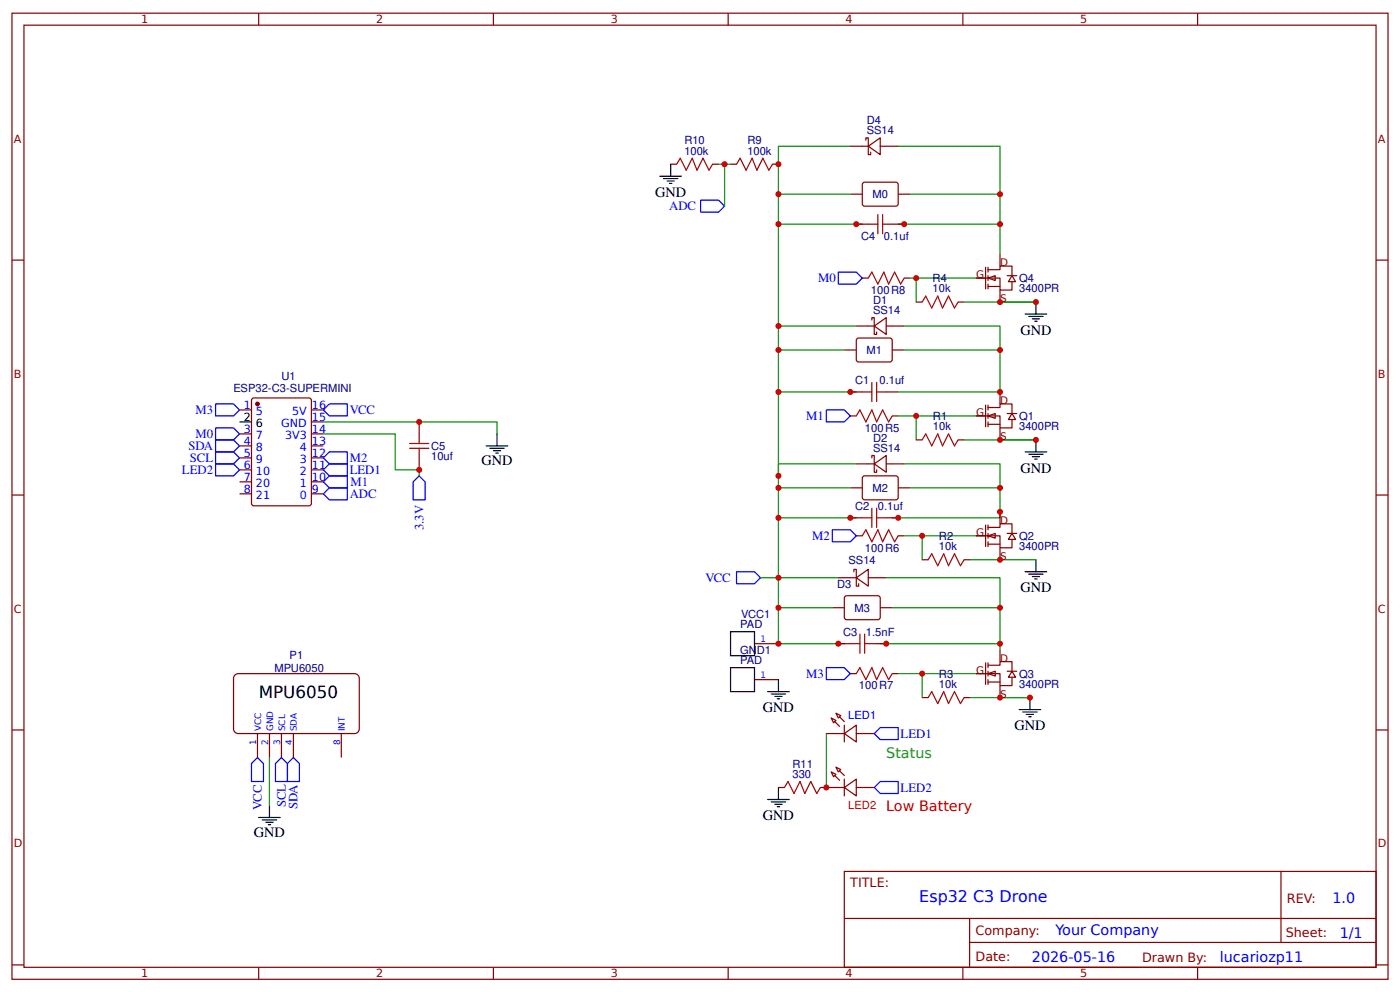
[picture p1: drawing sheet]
<svg xmlns="http://www.w3.org/2000/svg" width="309mm" height="219mm" viewBox="0 0 309 219" stroke-linecap="round" stroke-linejoin="round" font-family="sans-serif">
<g fill="none" stroke="#800" stroke-width=".26">
<path d="M2.6 2.9h304.1v213.3h-304.1zM5.3 5.6h298.7v207.9h-298.7zM57.1 2.9v2.7M109 2.9v2.7M160.9 2.9v2.7M212.7 2.9v2.7M264.6 2.9v2.7M148.2 36.2h1.3M157.4 36.2h1.3M161.4 36.2h1.3M170.7 36.2h1.3M187.9 32.3h3.9"/>
<path d="M191.3 31v-.6h.5v3.7h.6v-.5M191.8 32.3l2.7-1.9v3.7zM194.5 32.3h3.9M2.6 57.4h2.7M187.9 42.9h2.6M190.6 40.5l.4-.3 7.2 .1 .2 .4v4.5l-.5 .3-7.1-.1-.3-.4zM198.4 42.9h2.7M304 57.4h2.7M186.5 77.3h2.7M189.2 72h3.9M189.2 74.9l.5-.3 7.2 .1 .2 .4-.1 4.5-.4 .3-7.2-.1-.2-.4zM190.5 61.4h1.3"/>
<path d="M192.6 70.6v-.5h.5v3.7h.6v-.5M193.1 72l2.7-1.9v3.7zM195.8 72h4M197.1 77.3h2.7M199.8 61.4h1.3M202.4 66.7h1.3M211.7 66.7h1.3M187.9 91.8h1.3M197.1 91.8h1.3M202.4 97.1h1.3M211.7 97.1h1.3M2.6 109.3h2.7"/>
<path d="M187.9 107.7h2.6M189.2 118.3h1.3M189.2 102.4h3.9M190.6 105.3l.4-.3 7.2 .1 .2 .5v4.5l-.5 .2h-7.1l-.3-.5zM192.6 101.1v-.6h.5v3.7h.6v-.5M193.1 102.4l2.7-1.9v3.7zM195.8 102.4h4M198.4 107.7h2.7M198.4 118.3h1.4M304 109.3h2.7M183.9 134.1h2.6M185.2 127.5h4"/>
<path d="M186.6 131.8l.5-.3 7.1 .1 .3 .4-.1 4.5-.5 .3-7.1-.1-.3-.4zM188.6 126.2v-.5h.6v3.7h.5v-.5M189.2 127.5l2.6-1.8v3.7zM191.8 127.5h4M194.5 134.1h2.6M203.7 123.6h1.4M213 123.6h1.3M166.7 150h5.3M166.7 142.1h5.3M183.6 158.5l1.1 .5-.6 .5zM184.7 157.4l1 .6-.5 .5zM187.9 148.7h1.3"/>
<path d="M197.1 148.7h1.3M203.7 154h1.4M213 154h1.3M2.6 161.1h2.7M172 173.8h1.3M181.2 173.8h5.3M182.6 161.9h3.9M183.6 170.4l1.1 .5-.6 .5zM184.7 169.3l1 .6-.5 .5zM186.5 173.8l2.7-1.8v3.7zM186.5 161.9l2.7-1.8v3.7zM186.5 160.1v3.7"/>
<path d="M186.5 172v3.7M189.2 173.8h3.9M189.2 161.9h3.9M304 161.1h2.7M186.5 192.4h117.5v21.1h-117.5zM283 192.4v15.6M2.6 213h2.7M57.1 213.5v2.7M109 213.5v2.7M160.9 213.5v2.7M186.6 202.7h117.3M212.7 213.5v2.7"/>
<path d="M214.2 208h89.7M214.2 202.7v10.6M264.6 213.5v2.7M304 213h2.7"/>
</g>
<g fill="none" stroke="#000" stroke-width=".26">
<path d="M145.8 38.9h4.7M146.6 39.4h3.2M147.4 40h1.6M148.2 36.2v2.7M147.9 40.5h.5M226.5 69.3h4.7M227.3 69.8h3.2M228.1 70.4h1.6M228.6 70.9h.5M228.9 66.7v2.6M226.5 99.7h4.7M228.9 97.1v2.6"/>
<path d="M227.3 100.3h3.2M228.1 100.8h1.6M228.6 101.3h.5M161.4 139.4h5.3v5.3h-5.3zM226.5 126.2h4.7M227.3 126.7h3.2M228.1 127.3h1.6M228.6 127.8h.5M228.9 123.6v2.6M161.4 147.4h5.3v5.3h-5.3zM169.6 152.7h4.8M170.4 153.2h3.2"/>
<path d="M171.2 153.7h1.6M171.7 154.3h.5M172 150v2.7M225.2 156.6h4.7M226 157.2h3.1M226.7 157.7h1.6M227.3 158.2h.5M227.5 154v2.6M169.6 176.5h4.8M170.4 177h3.2M171.2 177.5h1.6M171.7 178.1h.5"/>
<path d="M172 173.8v2.7"/>
</g>
<path d="M149.5 36.2l.8-1.3 1.3 2.7 1.3-2.7 1.1 2.7 1.3-2.7 1.3 2.7 .8-1.4M162.7 36.2l.8-1.3 1.3 2.7 1.4-2.7 1 2.7 1.3-2.7 1.4 2.7 .8-1.4M191.8 61.4l.8-1.3 1.3 2.6 1.4-2.6 1 2.6 1.3-2.6 1.4 2.6 .8-1.3M203.7 66.7l.8-1.3 1.3 2.6 1.4-2.6 1 2.6 1.3-2.6 1.4 2.6 .8-1.3M189.2 91.8l.8-1.3 1.3 2.6 1.3-2.6 1.1 2.6 1.3-2.6 1.3 2.6 .8-1.3M203.7 97.1l.8-1.3 1.3 2.6 1.4-2.6 1 2.6 1.3-2.6 1.4 2.6 .8-1.3M190.5 118.3l.8-1.4 1.3 2.7 1.3-2.7 1.1 2.7 1.3-2.7 1.3 2.7 .8-1.3M205.1 123.6l.7-1.4 1.4 2.7 1.3-2.7 1 2.7 1.4-2.7 1.3 2.7 .8-1.3M189.2 148.7l.8-1.3 1.3 2.6 1.3-2.6 1.1 2.6 1.3-2.6 1.3 2.6 .8-1.3M205.1 154l.7-1.3 1.4 2.6 1.3-2.6 1 2.6 1.4-2.6 1.3 2.6 .8-1.3M173.3 173.8l.8-1.3 1.3 2.7 1.3-2.7 1.1 2.7 1.3-2.7 1.3 2.7 .8-1.4" fill="none" stroke="#a00000" stroke-width=".26"/>
<g fill="none" stroke="#080" stroke-width=".26">
<path d="M158.7 36.2h2.7M187.9 32.3h-15.9v95.2h13.2M198.4 32.3h22.5v23.8M172 49.5h18.5M172 42.9h15.9M198.4 49.5h22.5M201.1 42.9h19.8M172 77.3h14.5M172 72h17.2M199.8 72h21.1v14.5h-22.5M199.8 77.3h21.1M201.1 61.4h1.3"/>
<path d="M213 66.7h15.9M215.6 61.4h-13.2v5.3M172 86.5h17.2M198.4 91.8h4M213 97.1h15.9M215.6 91.8h-13.2v5.3M172 114.3h17.2M172 107.7h15.9M189.2 102.4h-17.2v2.6M199.8 102.4h21.1v11.9h-23.8M199.8 118.3h3.9M201.1 107.7h19.8"/>
<path d="M215.6 118.3h-11.9v5.3M172 134.1v8h14.5M172 127.5v6.6h11.9M195.8 127.5h25.1v15.9M197.1 134.1h23.8M214.3 123.6h14.6M194.5 142.1h26.4M198.4 148.7h5.3M214.3 154h13.2M215.6 148.7h-11.9v5.3M182.6 161.9v11.9"/>
</g>
<g fill="#800" stroke="#800" stroke-width=".26">
<path d="M184.4 171.2l1.1 1z"/>
<path d="M185.5 170.1l1 1.1z"/>
<path d="M184.4 159.3l1.1 1z"/>
<path d="M185.5 158.2l1 1.1z"/>
</g>
<g fill="#fefefe" stroke="#800" stroke-width=".26">
<path d="M218.3 61.4l1.6-.5v1z"/>
<path d="M223.6 60.9l.8 1.3h-1.6z"/>
</g>
<path d="M217.8 59v4.8M218.3 59.5h2.6v-.8h2.7v2.2M218.3 59v1.1M220.9 56.1v2.6M215.6 61.4h5.3v2.6h2.7v-1.8M218.3 63.2h2.6M218.3 60.9v1M218.3 62.7v1.1M220.9 64v2.7M222.5 60.9h2.1" fill="none" stroke="#800" stroke-width=".26"/>
<g fill="#fefefe" stroke="#800" stroke-width=".26">
<path d="M218.3 148.7l1.6-.5v1z"/>
<path d="M223.6 148.2l.8 1.3h-1.6z"/>
</g>
<path d="M215.6 148.7h5.3v2.6h2.7v-1.8M217.8 146.3v4.8M218.3 146.8h2.6v-.8h2.7v2.2M218.3 150.5h2.6M218.3 146.3v1.1M218.3 148.2v1M218.3 150v1.1M220.9 143.4v2.6M220.9 151.3v2.7M222.5 148.2h2.1" fill="none" stroke="#800" stroke-width=".26"/>
<g fill="#fefefe" stroke="#800" stroke-width=".26">
<path d="M218.3 118.3l1.6-.6v1.1z"/>
<path d="M223.6 117.7l.8 1.4h-1.6z"/>
</g>
<path d="M215.6 118.3h5.3v2.6h2.7v-1.8M217.8 115.9v4.7M218.3 116.4h2.6v-.8h2.7v2.1M218.3 115.9v1M218.3 117.7v1.1M218.3 119.6v1M220.9 113v2.6M222.5 117.7h2.1M218.3 120.1h2.6M220.9 120.9v2.7" fill="none" stroke="#800" stroke-width=".26"/>
<g fill="#fefefe" stroke="#800" stroke-width=".26">
<path d="M218.3 91.8l1.6-.5v1z"/>
<path d="M223.6 91.3l.8 1.3h-1.6z"/>
</g>
<g fill="none" stroke="#800" stroke-width=".26">
<path d="M189.2 49.5h2.6M197.1 49.5h2.7M52.9 90.5h2.7M52.9 95.8h2.7M52.9 98.4h2.7M55.8 87.9l12.5-.1 .4 .3 .1 23-.3 .5-12.4 .1-.5-.3v-23zM68.8 90.5h2.6M68.8 95.8h2.6M68.8 98.4h2.6M68.8 93.1h2.6M92.6 93.1v2.7M187.9 86.5h2.6"/>
<path d="M195.8 86.5h2.6M215.6 91.8h5.3v2.7h2.7v-1.9M217.8 89.4v4.8M218.3 90h2.6v-.8h2.7v2.1M218.3 93.7h2.6M218.3 89.4v1.1M218.3 91.3v1M218.3 93.1v1.1M220.9 86.5v2.7M220.9 94.5v2.6M222.5 91.3h2.1M52.9 101.1h2.7"/>
<path d="M52.9 103.7h2.7M52.9 106.4h2.7M52.9 109h2.7M68.8 101.1h2.6M68.8 103.7h2.6M68.8 106.4h2.6M68.8 109h2.6M92.6 101.1v2.6M187.9 114.3h2.6M195.8 114.3h2.6M185.2 142.1h2.7M193.1 142.1h2.7"/>
</g>
<g fill="none" stroke="#00f" stroke-width=".26">
<path d="M154.8 44.2h3.9l1.4 1.3-1.4 1.3h-3.9zM185.2 60.1h4l1.3 1.3-1.3 1.3h-4zM47.6 97.1h4l1.3 1.3-1.3 1.3h-4zM47.6 99.7h4l1.3 1.4-1.3 1.3h-4zM47.6 89.2h4l1.3 1.3-1.3 1.3h-4zM47.6 94.5h4l1.3 1.3-1.3 1.3h-4zM72.8 89.2h3.9v2.6h-3.9l-1.4-1.3zM182.6 90.5h3.9l1.4 1.3-1.4 1.3h-3.9zM47.6 102.4h4l1.3 1.3-1.3 1.3h-4zM71.4 101.1l1.4-1.4h3.9v2.7h-3.9zM71.4 109l1.4-1.3h3.9v2.6h-3.9zM71.4 103.7l1.4-1.3h3.9v2.6h-3.9z"/>
<path d="M72.8 105h3.9v2.7h-3.9l-1.4-1.3zM92.6 105l1.3 1.4v3.9h-2.6v-3.9zM183.9 116.9h4l1.3 1.4-1.3 1.3h-4zM162.7 126.2h4l1.3 1.3-1.3 1.4h-4zM182.6 147.4h3.9l1.4 1.3-1.4 1.3h-3.9zM193.1 173.8l1.4-1.3h3.9v2.7h-3.9zM193.1 161.9l1.4-1.3h3.9v2.6h-3.9z"/>
</g>
<path d="M52.9 93.1h2.7M107.4 98.4h4.8M108.2 99h3.2M109 99.5h1.6M109.8 95.8v2.6M109.5 100h.6" fill="none" stroke="#000" stroke-width=".26"/>
<path d="M160.1 36.2v9.3M71.4 93.1h38.4v2.7M71.4 95.8h15.9v7.9h5.3v1.3M168 127.5h4" fill="none" stroke="#080" stroke-width=".26"/>
<g fill="none" stroke="#a00000" stroke-width=".26">
<path d="M191.8 49.5h2.1M193.9 47.4v4.2M195 49.5h2.1M195 47.4v4.2M90.5 99h4.2M90.5 97.9h4.2M92.6 95.8v2.1M92.6 99v2.1M190.5 86.5h2.1M192.6 84.4v4.2M193.7 86.5h2.1M193.7 84.4v4.2"/>
<path d="M190.5 114.3h2.1M192.6 112.2v4.2M193.7 112.2v4.2M193.7 114.3h2.1M190 140v4.2M191 140v4.2M187.9 142.1h2.1M191 142.1h2.1"/>
</g>
<circle cx="56.9" cy="89.2" r=".4" fill="#800" stroke="#800" stroke-width=".26"/>
<path d="M51.8 149.1l.9-.4h25.6a1.06 1.06 0 0 1 1.1 1.1v11.1a1.06 1.06 0 0 1-1.1 1h-25.6a1.06 1.06 0 0 1-1.1-1v-11.1z" fill="#fff" stroke="#800000" stroke-width=".26"/>
<path d="M56.9 161.9v5.3M59.5 161.9v5.3M62.2 161.9v5.3M64.8 161.9v5.3M75.4 161.9v5.3" fill="none" stroke="#800" stroke-width=".26"/>
<path d="M56.9 167.2l1.3 1.3v4h-2.6v-4zM62.2 167.2l1.3 1.3v4h-2.6v-4zM64.8 167.2l1.3 1.3v4h-2.6v-4z" fill="none" stroke="#00f" stroke-width=".26"/>
<path d="M59.5 177.8v2.6M57.1 180.4h4.8M57.9 181h3.2M58.7 181.5h1.6M59.3 182h.5" fill="none" stroke="#000" stroke-width=".26"/>
<path d="M59.5 167.2v10.6" fill="none" stroke="#080" stroke-width=".26"/>
<g fill="#c00">
<circle cx="172" cy="142.1" r=".66"/>
<circle cx="220.9" cy="142.1" r=".66"/>
<circle cx="220.9" cy="113" r=".66"/>
<circle cx="220.9" cy="86.5" r=".66"/>
<circle cx="220.9" cy="49.5" r=".66"/>
<circle cx="220.9" cy="134.1" r=".66"/>
<circle cx="228.9" cy="97.1" r=".66"/>
<circle cx="228.9" cy="66.7" r=".66"/>
<circle cx="202.4" cy="61.4" r=".66"/>
<circle cx="220.9" cy="42.9" r=".66"/>
<circle cx="203.7" cy="148.7" r=".66"/>
<circle cx="203.7" cy="118.3" r=".66"/>
<circle cx="202.4" cy="91.8" r=".66"/>
<circle cx="220.9" cy="77.3" r=".66"/>
<circle cx="220.9" cy="107.7" r=".66"/>
<circle cx="220.9" cy="154" r=".66"/>
<circle cx="220.9" cy="66.7" r=".66"/>
<circle cx="220.9" cy="97.1" r=".66"/>
<circle cx="160.1" cy="36.2" r=".66"/>
<circle cx="172" cy="36.2" r=".66"/>
<circle cx="172" cy="72" r=".66"/>
<circle cx="172" cy="105" r=".66"/>
<circle cx="172" cy="77.3" r=".66"/>
<circle cx="172" cy="42.9" r=".66"/>
<circle cx="172" cy="49.5" r=".66"/>
<circle cx="172" cy="86.5" r=".66"/>
<circle cx="172" cy="114.3" r=".66"/>
<circle cx="187.9" cy="114.3" r=".66"/>
<circle cx="198.4" cy="114.3" r=".66"/>
<circle cx="185.2" cy="142.1" r=".66"/>
<circle cx="195.8" cy="142.1" r=".66"/>
<circle cx="189.2" cy="49.5" r=".66"/>
<circle cx="199.8" cy="49.5" r=".66"/>
<circle cx="187.9" cy="86.5" r=".66"/>
<circle cx="172" cy="134.1" r=".66"/>
<circle cx="172" cy="107.7" r=".66"/>
<circle cx="92.6" cy="93.1" r=".66"/>
<circle cx="92.6" cy="103.7" r=".66"/>
<circle cx="182.6" cy="173.8" r=".66"/>
<circle cx="172" cy="127.5" r=".66"/>
<circle cx="227.5" cy="154" r=".66"/>
<circle cx="220.9" cy="123.6" r=".66"/>
</g>
<text font-size="3.7" x="57.1" y="154">MPU6050</text>
<text font-size="3.5" fill="#00f" x="203.1" y="199.1">Esp32 C3 Drone</text>
<g font-size="3.2">
<text x="144.7" y="43.5">GND</text>
<text x="225.4" y="73.9">GND</text>
<text x="106.4" y="102.7">GND</text>
<text x="225.4" y="104.3">GND</text>
<text x="225.4" y="130.8">GND</text>
<text x="168.5" y="157.2">GND</text>
<text x="224.1" y="161.2">GND</text>
<text x="56.1" y="184.7">GND</text>
<text x="168.5" y="181">GND</text>
</g>
<text font-size="3.2" fill="#390" x="195.8" y="167.2">Status</text>
<text font-size="3.2" fill="#f00" x="195.8" y="179.1">Low Battery</text>
<g font-size="3.2" fill="#00f">
<text x="294.4" y="199.3">1.0</text>
<text x="233.2" y="206.5">Your Company</text>
<text x="296" y="207">1/1</text>
<text x="228" y="212.3">2026-05-16</text>
<text x="269.5" y="212.3">lucariozp11</text>
</g>
<g font-size="2.8" fill="#00f">
<text x="147.8" y="46.5">ADC</text>
<text x="180.8" y="62.3">M0</text>
<text x="43.2" y="91.4">M3</text>
<text x="77.3" y="91.5">VCC</text>
<text x="178.1" y="92.8">M1</text>
<text x="41.6" y="99.4">SDA</text>
<text x="43.2" y="96.7">M0</text>
<text x="40.2" y="104.6">LED2</text>
<text x="42" y="102">SCL</text>
<text x="77.3" y="102">M2</text>
<text x="77.3" y="104.7">LED1</text>
<text x="77.4" y="107.3">M1</text>
<text x="77.3" y="110">ADC</text>
<text x="93.6" y="117.1" transform="rotate(-90 93.6 117.1)">3.3V</text>
<text x="179.4" y="119.2">M2</text>
<text x="155.8" y="128.5">VCC</text>
<text x="178.1" y="149.6">M3</text>
<text x="199" y="162.9">LED1</text>
<text x="57.8" y="178.8" transform="rotate(-90 57.8 178.8)">VCC</text>
<text x="63.1" y="178.2" transform="rotate(-90 63.1 178.2)">SCL</text>
<text x="65.8" y="178.7" transform="rotate(-90 65.8 178.7)">SDA</text>
<text x="199" y="174.8">LED2</text>
</g>
<g font-size="2.8" fill="#800">
<text x="187.9" y="195.8">TITLE:</text>
<text x="284.3" y="199.3">REV:</text>
<text x="215.5" y="206.4">Company:</text>
<text x="284.1" y="206.9">Sheet:</text>
<text x="215.5" y="212.2">Date:</text>
<text x="252.3" y="212.3">Drawn By:</text>
</g>
<g font-size="2.5" fill="#800">
<text x="31.2" y="5.2">1</text>
<text x="83.1" y="5.2">2</text>
<text x="134.9" y="5.2">3</text>
<text x="186.8" y="5.2">4</text>
<text x="238.7" y="5.2">5</text>
<text x="3" y="31.5">A</text>
<text x="304.4" y="31.5">A</text>
<text x="3" y="83.3">B</text>
<text x="304.4" y="83.3">B</text>
<text x="3" y="135.2">C</text>
<text x="304.4" y="135.2">C</text>
<text x="3" y="187.1">D</text>
<text x="304.4" y="187.1">D</text>
<text x="31.2" y="215.8">1</text>
<text x="83.1" y="215.8">2</text>
<text x="134.9" y="215.8">3</text>
<text x="186.8" y="215.8">4</text>
<text x="238.7" y="215.8">5</text>
</g>
<g font-size="2.5" fill="#000080">
<text x="191.5" y="29.6">SS14</text>
<text x="191.5" y="27.3">D4</text>
<text x="151.2" y="34.1">100k</text>
<text x="151.2" y="31.8">R10</text>
<text x="165.1" y="34.1">100k</text>
<text x="165.1" y="31.8">R9</text>
<text x="192.8" y="43.7">M0</text>
<text x="190.2" y="53">C4</text>
<text x="195.3" y="53">0.1uf</text>
<text x="192.4" y="64.9">100R8</text>
<text x="206" y="64.6">10k</text>
<text x="206" y="62.3">R4</text>
<text x="225.2" y="64.6">3400PR</text>
<text x="225.2" y="62.3">Q4</text>
<text x="192.9" y="69.3">SS14</text>
<text x="192.9" y="67">D1</text>
<text x="62.2" y="83.9">U1</text>
<text x="191.4" y="78.1">M1</text>
<text x="51.6" y="86.5">ESP32-C3-SUPERMINI</text>
<text x="188.9" y="84.7">C1</text>
<text x="194.3" y="84.7">0.1uf</text>
<text x="191.1" y="95.3">100R5</text>
<text x="206.1" y="95">10k</text>
<text x="206.1" y="92.7">R1</text>
<text x="225.2" y="95">3400PR</text>
<text x="225.2" y="92.7">Q1</text>
<text x="95.2" y="101.6">10uf</text>
<text x="95.2" y="99.3">C5</text>
<text x="192.9" y="99.7">SS14</text>
<text x="192.9" y="97.5">D2</text>
<text x="188.9" y="112.5">C2</text>
<text x="192.8" y="108.5">M2</text>
<text x="194" y="112.5">0.1uf</text>
<text x="207.4" y="119.2">R2</text>
<text x="225.2" y="119.1">Q2</text>
<text x="187.5" y="124.4">SS14</text>
<text x="191.1" y="121.8">100R6</text>
<text x="207.4" y="121.4">10k</text>
<text x="225.2" y="121.4">3400PR</text>
<text x="185" y="129.7">D3</text>
<text x="163.8" y="136.4">VCC1</text>
<text x="188.8" y="135">M3</text>
<text x="163.5" y="138.6">PAD</text>
<text x="186.3" y="140.3">C3</text>
<text x="191.3" y="140.3">1.5nF</text>
<text x="60.7" y="148.2">MPU6050</text>
<text x="64" y="145.5">P1</text>
<text x="163.5" y="146.6">PAD</text>
<text x="163.5" y="144.3">GND1</text>
<text x="207.4" y="149.6">R3</text>
<text x="225.2" y="149.6">Q3</text>
<text x="189.8" y="152.2">100R7</text>
<text x="207.4" y="151.9">10k</text>
<text x="225.2" y="151.9">3400PR</text>
<text x="175.1" y="171.7">330</text>
<text x="175.1" y="169.4">R11</text>
</g>
<g font-size="2.5" fill="#00f">
<text x="53.9" y="90.2">1</text>
<text x="53.9" y="95.5">3</text>
<text x="56.5" y="91.5">5</text>
<text x="62.2" y="94.2">GND</text>
<text x="64.6" y="91.5">5V</text>
<text x="68.9" y="95.5">14</text>
<text x="68.9" y="92.9">15</text>
<text x="68.9" y="90.2">16</text>
<text x="53.9" y="98.2">4</text>
<text x="53.9" y="100.8">5</text>
<text x="56.5" y="96.8">7</text>
<text x="56.5" y="99.5">8</text>
<text x="63" y="96.8">3V3</text>
<text x="66.2" y="99.5">4</text>
<text x="68.9" y="100.8">12</text>
<text x="68.9" y="98.2">13</text>
<text x="53.9" y="103.5">6</text>
<text x="53.9" y="106.1">7</text>
<text x="56.5" y="102.1">9</text>
<text x="56.5" y="104.8">10</text>
<text x="56.5" y="107.4">20</text>
<text x="66.2" y="107.4">1</text>
<text x="66.2" y="104.8">2</text>
<text x="66.2" y="102.1">3</text>
<text x="68.9" y="106.1">10</text>
<text x="68.9" y="103.5">11</text>
<text x="53.9" y="108.7">8</text>
<text x="56.5" y="110.1">21</text>
<text x="66.2" y="110.1">0</text>
<text x="68.9" y="108.7">9</text>
<text x="187.4" y="158.8">LED1</text>
</g>
<g font-size="2.5">
<text x="53.9" y="92.9">2</text>
<text x="56.5" y="94.2">6</text>
</g>
<text font-size="2.5" fill="#f00" x="187.4" y="178.7">LED2</text>
<g font-size="2.3" fill="#800">
<text x="220.9" y="58.7">D</text>
<text x="215.6" y="61.4">G</text>
<text x="220.9" y="66.7">S</text>
<text x="220.9" y="89.2">D</text>
<text x="215.6" y="91.8">G</text>
<text x="220.9" y="97.1">S</text>
<text x="215.6" y="118.3">G</text>
<text x="220.9" y="115.6">D</text>
<text x="220.9" y="123.6">S</text>
<text x="215.6" y="148.7">G</text>
<text x="220.9" y="146">D</text>
<text x="220.9" y="154">S</text>
</g>
<g font-size="1.9" fill="#00f">
<text x="168" y="141.8">1</text>
<text x="168" y="149.8">1</text>
<text x="57.7" y="161.4" transform="rotate(-90 57.7 161.4)">VCC</text>
<text x="60.3" y="161.4" transform="rotate(-90 60.3 161.4)">GND</text>
<text x="63" y="161.4" transform="rotate(-90 63 161.4)">SCL</text>
<text x="65.6" y="161.4" transform="rotate(-90 65.6 161.4)">SDA</text>
<text x="76.2" y="161.4" transform="rotate(-90 76.2 161.4)">INT</text>
<text x="56.6" y="164.5" transform="rotate(-90 56.6 164.5)">1</text>
<text x="59.3" y="164.5" transform="rotate(-90 59.3 164.5)">2</text>
<text x="61.9" y="164.5" transform="rotate(-90 61.9 164.5)">3</text>
<text x="64.6" y="164.5" transform="rotate(-90 64.6 164.5)">4</text>
<text x="75.1" y="164.5" transform="rotate(-90 75.1 164.5)">8</text>
</g>
</svg>
